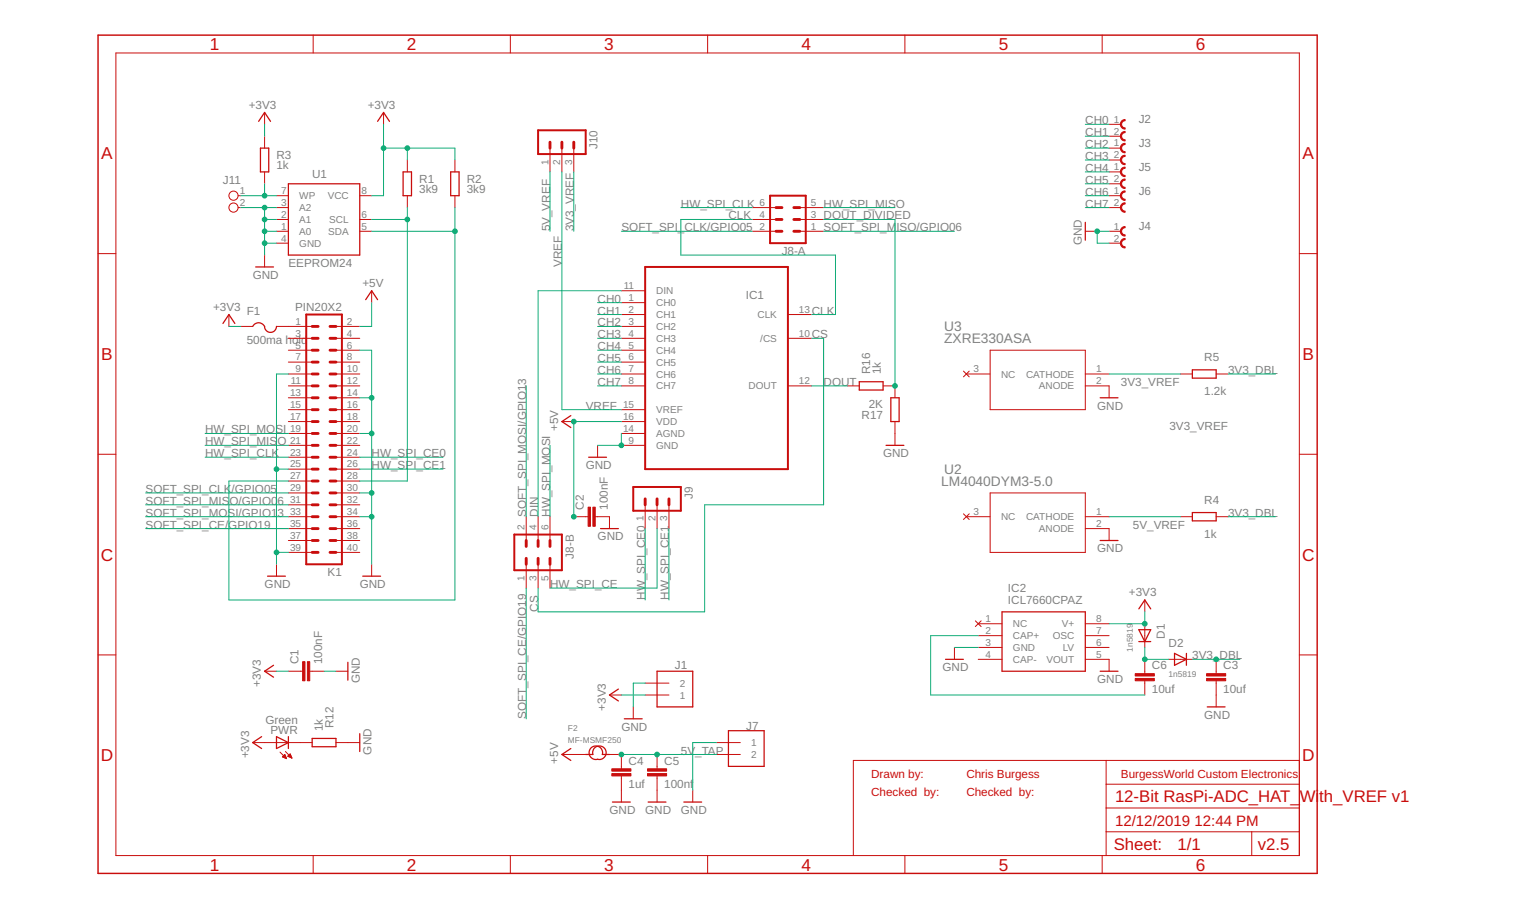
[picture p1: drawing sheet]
<svg xmlns="http://www.w3.org/2000/svg" width="356mm" height="216mm" viewBox="0 0 356 216" stroke-linecap="round" stroke-linejoin="round" font-family="sans-serif">
<path d="M126.4 30.6h11.2v5.6h-11.2zM180.9 46h8.4v11.1h-8.4zM71.9 73.9h8.4v58.7h-8.4zM151.5 62.7h33.6v47.5h-33.6zM148.7 114.4h11.2v5.6h-11.2zM120.8 125.6h11.2v8.4h-11.2z" fill="none" stroke="#c90d0c" stroke-width=".47"/>
<g fill="none" stroke="#c90d0c" stroke-width=".68">
<path d="M129.2 33.4v1.4M132 33.4v1.4M134.8 33.4v1.4M182.3 48.8h1.4M182.3 51.6h1.4M182.3 54.3h1.4M186.5 48.8h1.4M186.5 51.6h1.4M186.5 54.3h1.4M73.3 79.5h1.4M73.3 76.7h1.4M77.5 79.5h1.4"/>
<path d="M77.5 76.7h1.4M73.3 82.3h1.4M73.3 87.9h1.4M73.3 85.1h1.4M73.3 96.2h1.4M73.3 93.5h1.4M73.3 90.7h1.4M73.3 99h1.4M77.5 82.3h1.4M77.5 87.9h1.4M77.5 85.1h1.4M77.5 96.2h1.4"/>
<path d="M77.5 93.5h1.4M77.5 90.7h1.4M77.5 99h1.4M73.3 101.8h1.4M73.3 110.2h1.4M73.3 107.4h1.4M73.3 104.6h1.4M73.3 115.8h1.4M73.3 113h1.4M73.3 118.6h1.4M77.5 101.8h1.4M77.5 110.2h1.4"/>
<path d="M77.5 107.4h1.4M77.5 104.6h1.4M77.5 115.8h1.4M77.5 113h1.4M77.5 118.6h1.4M151.5 117.2v1.4M154.3 117.2v1.4M157.1 117.2v1.4M73.3 121.4h1.4M73.3 124.2h1.4M73.3 127h1.4M73.3 129.8h1.4"/>
<path d="M77.5 121.4h1.4M77.5 124.2h1.4M77.5 127h1.4M77.5 129.8h1.4M123.6 127v1.4M123.6 131.2v1.4M126.4 127v1.4M126.4 131.2v1.4M129.2 127v1.4M129.2 131.2v1.4"/>
</g>
<g fill="none" stroke="#c90d0c" stroke-width=".23">
<path d="M27.2 12.4h278v188.6h-278zM73.6 8.3v4.1M119.9 8.3v4.1M166.2 8.3v4.1M212.5 8.3v4.1M258.9 8.3v4.1M62.1 26.4v2.8M62.1 32v2.8M90.1 26.4v2.8M95.7 37.6v2.8M106.8 37.6v2.8M129.2 34.8v5.6"/>
<path d="M132 34.8v5.6M134.8 34.8v5.6M260.5 29.2h2.8M260.5 32h2.8M260.5 34.8h2.8M260.5 37.6h2.8M23 59.6h4.2M55.9 46h.7M55.9 48.8h.7M62.1 40.4v2.8M62.1 59.9v2.8M64.9 46h2.8"/>
<path d="M64.9 57.1h2.8M64.9 51.6h2.8M64.9 54.3h2.8M64.9 48.8h2.8M84.5 46h2.8M84.5 51.6h2.8M84.5 54.3h2.8M95.7 46v2.8M106.8 46v2.8M176.7 51.6h5.6M176.7 54.3h5.6M176.7 48.8h5.6"/>
<path d="M187.9 51.6h5.5M187.9 54.3h5.5M187.9 48.8h5.5M254.9 54.3h2.8M260.5 46h2.8M260.5 57.1h2.8M260.5 54.3h2.8M260.5 48.8h2.8M260.5 40.4h2.8M260.5 43.2h2.8M305.2 59.6h4.2M53.8 73.9v2.8"/>
<path d="M56.6 76.7h2.8M64.9 76.7h8.4M67.7 79.5h5.6M78.9 76.7h5.6M78.9 79.5h5.6M87.3 68.3v2.8M145.9 76.7h5.6M145.9 79.5h5.6M145.9 68.3h5.6M145.9 71.1h5.6M145.9 73.9h5.6M185.1 79.5h5.5"/>
<path d="M185.1 73.9h5.5M67.7 82.3h5.6M67.7 85.1h5.6M67.7 87.9h5.6M67.7 90.7h5.6M67.7 93.5h5.6M67.7 96.2h5.6M67.7 99h5.6M78.9 82.3h5.6M78.9 85.1h5.6M78.9 87.9h5.6M78.9 90.7h5.6"/>
<path d="M78.9 93.5h5.6M78.9 96.2h5.6M78.9 99h5.6M132 99h2.8M145.9 82.3h5.6M145.9 85.1h5.6M145.9 87.9h5.6M145.9 90.7h5.6M145.9 96.2h5.6M145.9 99h5.6M185.1 90.7h5.5M199 90.7h2.8"/>
<path d="M207.4 90.7h2.8v2.8M210.2 99v5.6M226.3 87.2l1.3 1.3M227 87.9h5.6M227.6 87.2l-1.3 1.3M232.6 82.3h22.3v13.9h-22.3zM254.9 87.9h5.6M254.9 90.7h5.6v2.8M277.3 87.9h2.8M285.6 87.9h2.8M23 106.7h4.2M67.7 101.8h5.6"/>
<path d="M67.7 104.6h5.6M67.7 107.4h5.6M67.7 110.2h5.6M67.7 113h5.6M67.7 115.8h5.6M67.7 118.6h5.6M78.9 101.8h5.6M78.9 104.6h5.6M78.9 107.4h5.6M78.9 110.2h5.6M78.9 113h5.6M78.9 115.8h5.6"/>
<path d="M78.9 118.6h5.6M140.4 104.6v2.8M145.9 101.8h5.6M145.9 104.6h5.6M151.5 118.6v5.6M154.3 118.6v5.6M157.1 118.6v5.6M232.6 115.8h22.3v14h-22.3zM305.2 106.7h4.2M64.9 132.6v2.8M67.7 121.4h5.6M67.7 124.2h5.6"/>
<path d="M67.7 127h5.6M67.7 129.8h5.6M78.9 121.4h5.6M78.9 124.2h5.6M78.9 127h5.6M78.9 129.8h5.6M87.3 132.6v2.8M123.6 121.4v5.6M123.6 132.6v5.6M126.4 121.4v5.6M126.4 132.6v5.6M129.2 121.4v5.6"/>
<path d="M129.2 132.6v5.6M134.8 121.4h3.3M139.8 121.4h3.4v2.8M226.3 120.7l1.3 1.3M227 121.4h5.6M227.6 120.7l-1.3 1.3M254.9 121.4h5.6M254.9 124.2h5.6v2.8M277.3 121.4h2.8M285.6 121.4h2.8M23 153.9h4.2M62.1 157.7h2.8"/>
<path d="M67.7 157.7h3.4M72.7 157.7h3.4M78.9 157.7h2.8M224.2 152.1v2.8M229.1 145.9l1.3 1.3M229.8 146.5h5.6M229.8 149.3h5.6M229.8 152.1h5.6M229.8 154.9h5.6M230.4 145.9l-1.3 1.3M254.9 146.5h5.6M254.9 149.3h5.6"/>
<path d="M254.9 152.1h5.6M254.9 154.9h5.6v2.8M268.9 140.9v2.8M268.9 146.5v5.6M268.9 154.9v3.4M268.9 159.9v3.4M274.5 154.9h5.6M285.6 154.9v3.4M285.6 159.9v6.2M305.2 153.9h4.2M59.4 174.5h13.9M65.8 176.7l1.5 1.5"/>
<path d="M66.4 177.8h.7M66.5 177.9h.7M66.5 177.6h.6M66.7 177.5h.3M66.8 177.4h.1M66.8 178h.4M66.9 177.2l.4 1-1-.4zM67 176.6l1.6 1.5M67.1 178.2h.2M67.6 177.7l.6-.6 .4 1zM67.6 177.6h.8M67.8 177.8h.6"/>
<path d="M67.8 177.5h.5M67.9 177.4h.3M68.1 177.2h.1M68.1 177.9h.4M68.4 178h.1M78.9 174.5h5.6M132 177.2h5.6M143.2 177.2h2.7v3.4M143.2 163.3h2.7M148.7 166.1v2.8M151.5 163.3h5.6M151.5 160.5h5.6"/>
<path d="M154.3 177.2v3.4M168.3 177.2h5.6M168.3 174.5h5.6M259.8 178.6v22.4M305.2 178.6h-104.8v22.4M145.9 182.3v6.1M154.3 182.3v6.1M162.7 185.6v2.8M259.8 195.4h45.4M259.8 189.8h45.4M259.8 184.2h45.4M294 195.4v5.6"/>
<path d="M73.6 201v4.2M119.9 201v4.2M166.2 201v4.2M212.5 201v4.2M258.9 201v4.2"/>
<circle cx="54.8" cy="46" r="1.08"/>
<circle cx="54.8" cy="48.8" r="1.08"/>
</g>
<g fill="none" stroke="#c90d0c" stroke-width=".3">
<path d="M60.7 28.5l1.4-2.1 1.4 2.1M61.2 34.8h1.9v5.6h-1.9zM88.7 28.5l1.4-2.1 1.4 2.1M67.7 43.2h16.8v16.7h-16.8zM94.7 40.4h1.9v5.6h-1.9zM105.9 40.4h1.9v5.6h-1.9zM254.9 52.2v4.2M52.4 76l1.4-2.1 1.4 2.1M59.4 76.7a1.54 1.54 0 0 1 1.7-.8 1.54 1.54 0 0 1 1.2 1.4 1.4 1.4 0 0 0 1.6 .8 1.4 1.4 0 0 0 1-1.4M60 62.7h4.2M85.9 70.4l1.4-2.1 1.4 2.1M134.1 97.6l-2.1 1.4 2.1 1.4"/>
<path d="M201.8 89.7h5.6v1.9h-5.6zM209.2 93.5h2v5.5h-2zM258.4 93.5h4.2M280.1 86.9h5.5v1.9h-5.5zM138.3 107.4h4.2M208.1 104.6h4.2M62.8 135.4h4.2M85.2 135.4h4.2M141.1 124.2h4.1M258.4 127h4.2M280.1 120.4h5.5v2h-5.5zM64.2 156.3l-2.1 1.4 2.1 1.4"/>
<path d="M81.7 155.6v4.2M154.3 157.7h8.4v8.4h-8.4zM222.1 154.9h4.2M235.4 143.7h19.5v14h-19.5zM258.4 157.7h4.2M267.5 147.9h2.8l-1.4 2.8zM267.5 150.7h2.8M267.5 143l1.4-2.1 1.4 2.1M275.9 153.5l2.8 1.4-2.8 1.4zM278.7 153.5v2.8M61.4 173.1l-2 1.4 2 1.4M64.9 173.1l2.8 1.4-2.8 1.4z"/>
<path d="M67.7 173.1v2.8M73.3 173.5h5.6v1.9h-5.6zM84.5 172.4v4.2M134.1 175.9l-2.1 1.3 2.1 1.4M137.6 177.2h1.7a1.59 1.59 0 0 1 1.4-1.9 1.59 1.59 0 0 1 1.7 1.7 1.59 1.59 0 0 1-2 1.4 1.59 1.59 0 0 1-2-1.4 1.59 1.59 0 0 1 1.7-1.8 1.59 1.59 0 0 1 1.4 2h1.7M145.2 161.9l-2 1.4 2 1.4M146.6 168.9h4.2M171.1 171.7h8.4v8.3h-8.4zM283.5 166.1h4.2M143.8 188.4h4.2M152.2 188.4h4.2M160.6 188.4h4.2"/>
</g>
<g fill="#c90d0c" stroke="#c90d0c" stroke-width=".23">
<path d="M72.2 155.4h.5v4.5h-.5z"/>
<path d="M71.1 155.4h.5v4.5h-.5z"/>
<path d="M139.3 119.1h.5v4.5h-.5z"/>
<path d="M138.1 119.1h.6v4.5h-.6z"/>
<path d="M143.7 181.7h4.5v.6h-4.5z"/>
<path d="M143.7 180.6h4.5v.6h-4.5z"/>
<path d="M152.1 181.7h4.5v.6h-4.5z"/>
<path d="M152.1 180.6h4.5v.6h-4.5z"/>
<path d="M283.4 159.4h4.5v.5h-4.5z"/>
<path d="M283.4 158.3h4.5v.5h-4.5z"/>
<path d="M266.6 159.4h4.5v.5h-4.5z"/>
<path d="M266.6 158.3h4.5v.5h-4.5z"/>
</g>
<g fill="#c90d0c" stroke="#c90d0c" stroke-width=".23">
<path d="M263.6 28.3l.7-.2v.3a.84 .84 0 0 0-.9 .8 .84 .84 0 0 0 .9 .8v.3a1.14 1.14 0 0 1-1.1-.7 1.14 1.14 0 0 1 .4-1.3z" fill-rule="evenodd"/>
<path d="M263.6 31.1l.7-.2v.3a.84 .84 0 0 0-.9 .8 .84 .84 0 0 0 .9 .8v.3a1.12 1.12 0 0 1-1.1-.8 1.12 1.12 0 0 1 .4-1.2z" fill-rule="evenodd"/>
<path d="M263.6 33.9l.7-.2v.3a.84 .84 0 0 0-.9 .8 .84 .84 0 0 0 .9 .8v.3a1.12 1.12 0 0 1-1.1-.8 1.12 1.12 0 0 1 .4-1.2z" fill-rule="evenodd"/>
<path d="M263.6 36.7l.7-.2v.2a.84 .84 0 0 0-.9 .9 .84 .84 0 0 0 .9 .8v.3a1.12 1.12 0 0 1-1.1-.8 1.12 1.12 0 0 1 .4-1.2z" fill-rule="evenodd"/>
<path d="M263.6 53.4l.7-.2v.3a.84 .84 0 0 0-.9 .8 .84 .84 0 0 0 .9 .9v.3a1.12 1.12 0 0 1-1.1-.8 1.12 1.12 0 0 1 .4-1.3z" fill-rule="evenodd"/>
<path d="M263.6 56.2l.7-.2v.3a.84 .84 0 0 0-.9 .8 .84 .84 0 0 0 .9 .9v.3a1.12 1.12 0 0 1-1.1-.8 1.12 1.12 0 0 1 .4-1.3z" fill-rule="evenodd"/>
<path d="M263.6 39.5l.7-.2v.2a.84 .84 0 0 0-.9 .9 .84 .84 0 0 0 .9 .8v.3a1.12 1.12 0 0 1-1.1-.8 1.12 1.12 0 0 1 .4-1.2z" fill-rule="evenodd"/>
<path d="M263.6 42.3l.7-.2v.2a.84 .84 0 0 0-.9 .9 .84 .84 0 0 0 .9 .8v.3a1.12 1.12 0 0 1-1.1-.8 1.12 1.12 0 0 1 .4-1.2z" fill-rule="evenodd"/>
<path d="M263.6 45.1l.7-.2v.2a.84 .84 0 0 0-.9 .9 .84 .84 0 0 0 .9 .8v.3a1.12 1.12 0 0 1-1.1-.8 1.12 1.12 0 0 1 .4-1.2z" fill-rule="evenodd"/>
<path d="M263.6 47.9l.7-.3v.3a.84 .84 0 0 0-.9 .9 .84 .84 0 0 0 .9 .8v.3a1.12 1.12 0 0 1-1.1-.8 1.12 1.12 0 0 1 .4-1.2z" fill-rule="evenodd"/>
</g>
<path d="M23 8.3h286.4v196.9h-286.4z" fill="none" stroke="#c90d0c" stroke-width=".34"/>
<g fill="none" stroke="#0dab76" stroke-width=".23">
<path d="M62.1 29.2v2.8M90.1 29.2v16.8h-2.8M90.1 34.8h16.7v2.8M95.7 34.8v2.8M254.9 34.8h5.6M254.9 29.2h5.6M254.9 32h5.6M254.9 37.6h5.6M56.6 48.8h8.3M56.6 46h8.3M62.1 43.2v2.8M62.1 48.8v11.1"/>
<path d="M62.1 57.1h2.8M62.1 54.3h2.8M62.1 51.6h2.8M87.3 54.3h19.5M87.3 51.6h8.4M95.7 48.8v64.2h-11.2M106.8 48.8v92.1h-53v-27.9h13.9M129.2 40.4v13.9M132 40.4v55.8h13.9M134.8 40.4v13.9M145.9 54.3h30.8M159.9 48.8h16.8"/>
<path d="M176.7 51.6h-16.8v8.3h36.3v14h-5.6M193.4 48.8h16.8M193.4 54.3h30.8M193.4 51.6h16.8v39.1M254.9 48.8h5.6M254.9 46h5.6M254.9 40.4h5.6M254.9 43.2h5.6M260.5 54.3h-2.8v2.8h2.8M53.8 76.7h2.8M87.3 71.1v5.6h-2.8M140.4 76.7h5.5"/>
<path d="M140.4 73.9h5.5M140.4 79.5h5.5M140.4 71.1h5.5M145.9 68.3h-19.5v53.1M190.6 79.5h2.8v39.1h-27.9v25.1h-39.1v-5.5M67.7 87.9h-2.8v44.7M84.5 82.3h2.8v50.3M84.5 93.5h2.8M123.6 90.7v30.7M140.4 87.9h5.5M140.4 82.3h5.5M140.4 90.7h5.5"/>
<path d="M140.4 85.1h5.5M145.9 99h-11.1v22.4M190.6 90.7h8.4M260.5 87.9h16.8M288.4 87.9h11.2M34.2 115.8h33.5M34.2 118.6h33.5M48.2 101.8h19.5M48.2 104.6h19.5M48.2 107.4h19.5M64.9 110.2h2.8M84.5 110.2h19.6"/>
<path d="M84.5 101.8h2.8M84.5 115.8h2.8M84.5 107.4h19.6M129.2 104.6v16.8M145.9 101.8v2.8h-5.5M34.2 121.4h33.5M34.2 124.2h33.5M64.9 129.8h2.8M84.5 121.4h2.8M123.6 138.2v30.7M151.5 124.2v16.7M154.3 124.2v14h-25.1"/>
<path d="M157.1 124.2v16.7M260.5 121.4h16.8M288.4 121.4h11.2M64.9 157.7h2.8M76.1 157.7h2.8M224.2 152.1h5.6M229.8 149.3h-11.2v14h50.3M268.9 143.7v2.8h-8.4M268.9 152.1v2.8h5.6M280.1 154.9h11.1M145.9 163.3h5.6M145.9 177.2h22.4"/>
<path d="M151.5 160.5h-2.8v5.6M168.3 174.5h-5.6v11.1"/>
</g>
<g fill="#0dab76" stroke="#0dab76" stroke-width=".23">
<circle cx="62.1" cy="57.1" r=".55"/>
<circle cx="62.1" cy="54.3" r=".55"/>
<circle cx="62.1" cy="51.6" r=".55"/>
<circle cx="62.1" cy="48.8" r=".55"/>
<circle cx="64.9" cy="110.2" r=".55"/>
<circle cx="64.9" cy="129.8" r=".55"/>
<circle cx="87.3" cy="93.5" r=".55"/>
<circle cx="87.3" cy="101.8" r=".55"/>
<circle cx="87.3" cy="115.8" r=".55"/>
<circle cx="87.3" cy="121.4" r=".55"/>
<circle cx="145.9" cy="104.6" r=".55"/>
<circle cx="257.7" cy="54.3" r=".55"/>
<circle cx="90.1" cy="34.8" r=".55"/>
<circle cx="95.7" cy="34.8" r=".55"/>
<circle cx="268.9" cy="146.5" r=".55"/>
<circle cx="95.7" cy="51.6" r=".55"/>
<circle cx="106.8" cy="54.3" r=".55"/>
<circle cx="62.1" cy="46" r=".55"/>
<circle cx="134.8" cy="121.4" r=".55"/>
<circle cx="134.8" cy="99" r=".55"/>
<circle cx="210.2" cy="90.7" r=".55"/>
<circle cx="145.9" cy="177.2" r=".55"/>
<circle cx="154.3" cy="177.2" r=".55"/>
<circle cx="268.9" cy="154.9" r=".55"/>
<circle cx="285.6" cy="154.9" r=".55"/>
</g>
<g font-size="4" fill="#c90d0c">
<text x="49.3" y="11.8">1</text>
<text x="95.6" y="11.8">2</text>
<text x="141.9" y="11.8">3</text>
<text x="188.2" y="11.8">4</text>
<text x="234.6" y="11.8">5</text>
<text x="280.9" y="11.8">6</text>
<text x="23.8" y="37.5">A</text>
<text x="306" y="37.5">A</text>
<text x="23.8" y="84.6">B</text>
<text x="306" y="84.6">B</text>
<text x="23.7" y="131.7">C</text>
<text x="305.8" y="131.7">C</text>
<text x="23.7" y="178.9">D</text>
<text x="305.8" y="178.9">D</text>
<text x="49.3" y="204.5">1</text>
<text x="95.6" y="204.5">2</text>
<text x="141.9" y="204.5">3</text>
<text x="188.2" y="204.5">4</text>
<text x="234.6" y="204.5">5</text>
<text x="280.9" y="204.5">6</text>
</g>
<g font-size="3.9" fill="#c90d0c">
<text x="261.9" y="188.4">12-Bit RasPi-ADC_HAT_</text>
<text x="305.3" y="188.4">Wi</text>
<text x="309.9" y="188.4">th_VREF v1</text>
<text x="261.6" y="199.7">Sheet:</text>
<text x="276.6" y="199.6">1/1</text>
<text x="295.4" y="199.6">v2.5</text>
</g>
<g font-size="3.5" fill="#c90d0c">
<text x="261.9" y="194">12/12/2019</text>
<text x="280.6" y="194">12:44 PM</text>
</g>
<g font-size="3.2" fill="#808080">
<text x="221.8" y="77.8">U3</text>
<text x="221.8" y="80.6">ZXRE330ASA</text>
<text x="221.8" y="111.4">U2</text>
<text x="221.1" y="114.2">LM4040DYM3-5.0</text>
</g>
<g font-size="2.8" fill="#808080">
<text x="58.4" y="25.6">+3V3</text>
<text x="86.4" y="25.6">+3V3</text>
<text x="254.9" y="29.2">CH0</text>
<text x="267.5" y="28.9">J2</text>
<text x="140.4" y="35" transform="rotate(-90 140.4 35)">J10</text>
<text x="254.9" y="32">CH1</text>
<text x="254.9" y="34.8">CH2</text>
<text x="267.5" y="34.5">J3</text>
<text x="64.9" y="39.8">1k</text>
<text x="64.9" y="37.3">R3</text>
<text x="73.3" y="41.8">U1</text>
<text x="254.9" y="37.6">CH3</text>
<text x="254.9" y="40.4">CH4</text>
<text x="267.5" y="40.1">J5</text>
<text x="52.4" y="43.2">J11</text>
<text x="98.5" y="45.4">3k9</text>
<text x="98.5" y="42.9">R1</text>
<text x="109.6" y="45.4">3k9</text>
<text x="109.6" y="42.9">R2</text>
<text x="254.9" y="43.2">CH5</text>
<text x="254.9" y="46">CH6</text>
<text x="267.5" y="45.7">J6</text>
<text x="159.9" y="48.8">HW_SPI_CLK</text>
<text x="171.1" y="51.6">CLK</text>
<text x="193.4" y="48.8">HW_SPI_MISO</text>
<text x="193.4" y="51.6">DOUT_DIVIDED</text>
<text x="254.9" y="48.8">CH7</text>
<text x="129.2" y="54.3" transform="rotate(-90 129.2 54.3)">5V_VREF</text>
<text x="134.8" y="54.3" transform="rotate(-90 134.8 54.3)">3V3_VREF</text>
<text x="146" y="54.3">SOFT_SPI_CLK/GPIO05</text>
<text x="183.6" y="59.9">J8-A</text>
<text x="193.4" y="54.3">SOFT_SPI_M</text>
<text x="210.5" y="54.3">ISO/GPIO06</text>
<text x="254.1" y="57.7" transform="rotate(-90 254.1 57.7)">GND</text>
<text x="267.5" y="54.1">J4</text>
<text x="59.3" y="65.5">GND</text>
<text x="67.7" y="62.7">EEPROM24</text>
<text x="132" y="62.7" transform="rotate(-90 132 62.7)">VREF</text>
<text x="85.1" y="67.5">+5V</text>
<text x="140.4" y="71.1">CH0</text>
<text x="175.2" y="70.3">IC1</text>
<text x="50.1" y="73.1">+3V3</text>
<text x="58" y="73.9">F1</text>
<text x="69.3" y="73.1">PIN20X2</text>
<text x="140.4" y="73.9">CH1</text>
<text x="140.4" y="76.7">CH2</text>
<text x="190.6" y="73.9">CLK</text>
<text x="58" y="80.9">500ma hold</text>
<text x="140.4" y="79.5">CH3</text>
<text x="140.4" y="82.3">CH4</text>
<text x="190.6" y="79.5">CS</text>
<text x="140.4" y="85.1">CH5</text>
<text x="140.4" y="87.9">CH6</text>
<text x="204.4" y="87.9" transform="rotate(-90 204.4 87.9)">R16</text>
<text x="206.9" y="87.9" transform="rotate(-90 206.9 87.9)">1k</text>
<text x="282.8" y="84.8">R5</text>
<text x="288.4" y="87.9">3V3_DBL</text>
<text x="140.4" y="90.7">CH7</text>
<text x="193.4" y="90.7">DOUT</text>
<text x="204" y="96">2K</text>
<text x="263.3" y="90.7">3V3_VREF</text>
<text x="282.8" y="92.9">1.2k</text>
<text x="48.2" y="101.8">HW_SPI_MOSI</text>
<text x="131.1" y="101.2" transform="rotate(-90 131.1 101.2)">+5V</text>
<text x="137.6" y="96.2">VREF</text>
<text x="202.4" y="98.4">R17</text>
<text x="257.7" y="96.2">GND</text>
<text x="274.7" y="101">3V3_VREF</text>
<text x="48.2" y="107.4">HW_SPI_CLK</text>
<text x="48.2" y="104.6">HW_SPI_MIS</text>
<text x="65.1" y="104.6">O</text>
<text x="87.3" y="107.4">HW_SPI_CE0</text>
<text x="207.4" y="107.4">GND</text>
<text x="87.3" y="110.2">HW_SPI_CE1</text>
<text x="137.6" y="110.2">GND</text>
<text x="34.2" y="115.8">SOFT_SPI_CLK</text>
<text x="34.2" y="118.6">SOFT_SPI_MIS</text>
<text x="53.9" y="118.6">O/GPIO0</text>
<text x="54.4" y="115.8">/GPIO05</text>
<text x="65.2" y="118.6">6</text>
<text x="137.2" y="119.7" transform="rotate(-90 137.2 119.7)">C2</text>
<text x="142.7" y="119.7" transform="rotate(-90 142.7 119.7)">100nF</text>
<text x="162.7" y="117.3" transform="rotate(-90 162.7 117.3)">J9</text>
<text x="282.8" y="118.3">R4</text>
<text x="34.2" y="124.2">SOFT_SPI_CE/GPIO19</text>
<text x="34.2" y="121.4">SOFT_SPI_MOSI/GPIO1</text>
<text x="65.2" y="121.4">3</text>
<text x="123.6" y="121.4" transform="rotate(-90 123.6 121.4)">SOFT_SPI_MOSI/GPIO13</text>
<text x="126.4" y="121.4" transform="rotate(-90 126.4 121.4)">DIN</text>
<text x="129.2" y="121.4" transform="rotate(-90 129.2 121.4)">HW_SPI_MOSI</text>
<text x="266.1" y="124.2">5V_VREF</text>
<text x="288.4" y="121.4">3V3_DBL</text>
<text x="134.8" y="131.2" transform="rotate(-90 134.8 131.2)">J8-B</text>
<text x="140.4" y="127">GND</text>
<text x="257.7" y="129.8">GND</text>
<text x="282.8" y="126.4">1k</text>
<text x="76.9" y="135.3">K1</text>
<text x="62.1" y="138.1">GND</text>
<text x="84.5" y="138.1">GND</text>
<text x="126.4" y="143.7" transform="rotate(-90 126.4 143.7)">CS</text>
<text x="129.2" y="138.1">HW_SPI_CE</text>
<text x="151.5" y="140.9" transform="rotate(-90 151.5 140.9)">HW_SPI_CE0</text>
<text x="157.1" y="140.9" transform="rotate(-90 157.1 140.9)">HW_SPI_CE1</text>
<text x="236.7" y="141.9">ICL7660CPAZ</text>
<text x="236.7" y="139.1">IC2</text>
<text x="265.2" y="140.1">+3V3</text>
<text x="273.6" y="150" transform="rotate(-90 273.6 150)">D1</text>
<text x="274.5" y="152.1">D2</text>
<text x="280" y="154.9">3V3_DBL</text>
<text x="61.3" y="161.4" transform="rotate(-90 61.3 161.4)">+3V3</text>
<text x="70.1" y="156" transform="rotate(-90 70.1 156)">C1</text>
<text x="75.7" y="156" transform="rotate(-90 75.7 156)">100nF</text>
<text x="84.5" y="160.5" transform="rotate(-90 84.5 160.5)">GND</text>
<text x="158.5" y="157.1">J1</text>
<text x="221.4" y="157.7">GND</text>
<text x="257.7" y="160.5">GND</text>
<text x="270.5" y="157.3">C6</text>
<text x="287.3" y="157.3">C3</text>
<text x="142.3" y="167" transform="rotate(-90 142.3 167)">+3V3</text>
<text x="270.5" y="162.9">10uf</text>
<text x="287.3" y="162.9">10uf</text>
<text x="62.3" y="170.1">Green</text>
<text x="63.5" y="172.5">PWR</text>
<text x="75.8" y="171.8" transform="rotate(-90 75.8 171.8)">1k</text>
<text x="78.3" y="171.1" transform="rotate(-90 78.3 171.1)">R12</text>
<text x="123.6" y="168.9" transform="rotate(-90 123.6 168.9)">SOFT_SPI_CE/GPIO19</text>
<text x="146" y="171.7">GND</text>
<text x="175.3" y="171.4">J7</text>
<text x="282.8" y="168.9">GND</text>
<text x="58.5" y="178.2" transform="rotate(-90 58.5 178.2)">+3V3</text>
<text x="87.3" y="177.3" transform="rotate(-90 87.3 177.3)">GND</text>
<text x="131.1" y="179.4" transform="rotate(-90 131.1 179.4)">+5V</text>
<text x="147.6" y="179.6">C4</text>
<text x="156" y="179.6">C5</text>
<text x="159.9" y="177.3">5V</text>
<text x="163.3" y="177.3">_TAP</text>
<text x="147.6" y="185.2">1uf</text>
<text x="156" y="185.2">100nf</text>
<text x="143.2" y="191.2">GND</text>
<text x="151.5" y="191.2">GND</text>
<text x="159.9" y="191.2">GND</text>
</g>
<g font-size="2.8" fill="#c90d0c">
<text x="204.6" y="182.8">Drawn by:</text>
<text x="227" y="182.8">Chris Burgess</text>
<text x="263.3" y="182.8">BurgessWorld Custom Electronics</text>
<text x="204.6" y="187">Checked by:</text>
<text x="227" y="187">Checked by:</text>
</g>
<g font-size="2.3" fill="#808080">
<text x="261.6" y="28.8">1</text>
<text x="261.6" y="31.6">2</text>
<text x="261.6" y="34.4">1</text>
<text x="128.8" y="38.7" transform="rotate(-90 128.8 38.7)">1</text>
<text x="131.6" y="38.7" transform="rotate(-90 131.6 38.7)">2</text>
<text x="134.4" y="38.7" transform="rotate(-90 134.4 38.7)">3</text>
<text x="261.6" y="37.2">2</text>
<text x="261.6" y="40">1</text>
<text x="56.3" y="45.6">1</text>
<text x="66" y="45.6">7</text>
<text x="70.3" y="46.8">WP</text>
<text x="77" y="46.8">VCC</text>
<text x="84.9" y="45.6">8</text>
<text x="261.6" y="42.8">2</text>
<text x="261.6" y="45.6">1</text>
<text x="56.3" y="48.4">2</text>
<text x="66" y="54">1</text>
<text x="66" y="51.2">2</text>
<text x="66" y="48.4">3</text>
<text x="70.3" y="52.4">A1</text>
<text x="70.3" y="49.6">A2</text>
<text x="77.3" y="52.4">SCL</text>
<text x="84.9" y="51.2">6</text>
<text x="84.9" y="54">5</text>
<text x="178.4" y="54">2</text>
<text x="178.4" y="51.2">4</text>
<text x="178.4" y="48.4">6</text>
<text x="190.4" y="54">1</text>
<text x="190.4" y="51.2">3</text>
<text x="190.4" y="48.4">5</text>
<text x="261.6" y="54">1</text>
<text x="261.6" y="48.4">2</text>
<text x="66" y="56.7">4</text>
<text x="70.3" y="58">GND</text>
<text x="70.3" y="55.2">A0</text>
<text x="77.1" y="55.2">SDA</text>
<text x="261.6" y="56.7">2</text>
<text x="146.5" y="67.9">11</text>
<text x="147.7" y="70.7">1</text>
<text x="154.1" y="69.1">DIN</text>
<text x="154.1" y="71.9">CH0</text>
<text x="69.4" y="76.3">1</text>
<text x="81.5" y="76.3">2</text>
<text x="147.7" y="73.5">2</text>
<text x="147.7" y="76.3">3</text>
<text x="154.1" y="74.7">CH1</text>
<text x="154.1" y="77.5">CH2</text>
<text x="177.9" y="74.7">CLK</text>
<text x="187.6" y="73.5">13</text>
<text x="69.4" y="79.1">3</text>
<text x="69.4" y="81.9">5</text>
<text x="81.5" y="79.1">4</text>
<text x="81.5" y="81.9">6</text>
<text x="147.7" y="79.1">4</text>
<text x="147.7" y="81.9">5</text>
<text x="154.1" y="80.3">CH3</text>
<text x="154.1" y="83.1">CH4</text>
<text x="178.6" y="80.3">/CS</text>
<text x="187.6" y="79.1">10</text>
<text x="69.4" y="84.7">7</text>
<text x="69.4" y="87.5">9</text>
<text x="81.5" y="84.7">8</text>
<text x="81.5" y="87.5">10</text>
<text x="147.7" y="84.7">6</text>
<text x="147.7" y="87.5">7</text>
<text x="154.1" y="85.9">CH5</text>
<text x="154.1" y="88.7">CH6</text>
<text x="228.7" y="87.5">3</text>
<text x="235.1" y="88.7">NC</text>
<text x="241" y="88.7">CATHODE</text>
<text x="257.5" y="87.5">1</text>
<text x="68.1" y="93.1">13</text>
<text x="68.1" y="95.9">15</text>
<text x="68.3" y="90.3">11</text>
<text x="81.5" y="90.3">12</text>
<text x="81.5" y="93.1">14</text>
<text x="81.5" y="95.9">16</text>
<text x="146.3" y="95.9">15</text>
<text x="147.7" y="90.3">8</text>
<text x="154.1" y="91.5">CH7</text>
<text x="175.8" y="91.5">DOUT</text>
<text x="187.6" y="90.3">12</text>
<text x="244" y="91.5">ANODE</text>
<text x="257.5" y="90.3">2</text>
<text x="68.1" y="98.6">17</text>
<text x="68.1" y="101.4">19</text>
<text x="81.5" y="98.6">18</text>
<text x="81.5" y="101.4">20</text>
<text x="146.3" y="98.6">16</text>
<text x="146.3" y="101.4">14</text>
<text x="154.1" y="97.1">VREF</text>
<text x="154.1" y="99.9">VDD</text>
<text x="68.1" y="104.2">21</text>
<text x="68.1" y="107">23</text>
<text x="81.5" y="104.2">22</text>
<text x="81.5" y="107">24</text>
<text x="147.7" y="104.2">9</text>
<text x="154.1" y="102.7">AGND</text>
<text x="154.1" y="105.5">GND</text>
<text x="68.1" y="109.8">25</text>
<text x="68.1" y="112.6">27</text>
<text x="81.5" y="109.8">26</text>
<text x="81.5" y="112.6">28</text>
<text x="68.1" y="115.4">29</text>
<text x="68.1" y="118.2">31</text>
<text x="81.5" y="115.4">30</text>
<text x="81.5" y="118.2">32</text>
<text x="68.1" y="121">33</text>
<text x="68.1" y="123.8">35</text>
<text x="81.5" y="121">34</text>
<text x="81.5" y="123.8">36</text>
<text x="123.2" y="124.4" transform="rotate(-90 123.2 124.4)">2</text>
<text x="126" y="124.4" transform="rotate(-90 126 124.4)">4</text>
<text x="128.8" y="124.4" transform="rotate(-90 128.8 124.4)">6</text>
<text x="151.1" y="122.5" transform="rotate(-90 151.1 122.5)">1</text>
<text x="153.9" y="122.5" transform="rotate(-90 153.9 122.5)">2</text>
<text x="156.7" y="122.5" transform="rotate(-90 156.7 122.5)">3</text>
<text x="228.7" y="121">3</text>
<text x="235.1" y="122.2">NC</text>
<text x="241" y="122.2">CATHODE</text>
<text x="244" y="125">ANODE</text>
<text x="257.5" y="121">1</text>
<text x="257.5" y="123.8">2</text>
<text x="68.1" y="126.6">37</text>
<text x="68.1" y="129.4">39</text>
<text x="81.5" y="126.6">38</text>
<text x="81.5" y="129.4">40</text>
<text x="123.2" y="136.4" transform="rotate(-90 123.2 136.4)">1</text>
<text x="126" y="136.4" transform="rotate(-90 126 136.4)">3</text>
<text x="128.8" y="136.4" transform="rotate(-90 128.8 136.4)">5</text>
<text x="231.5" y="146.1">1</text>
<text x="231.5" y="148.9">2</text>
<text x="237.9" y="147.4">NC</text>
<text x="249.4" y="147.4">V+</text>
<text x="257.5" y="146.1">8</text>
<text x="257.5" y="148.9">7</text>
<text x="231.5" y="151.7">3</text>
<text x="231.5" y="154.5">4</text>
<text x="237.9" y="150.2">CAP+</text>
<text x="237.9" y="153">GND</text>
<text x="237.9" y="155.7">CAP-</text>
<text x="245.8" y="155.7">VOUT</text>
<text x="247.3" y="150.2">OSC</text>
<text x="249.6" y="152.9">LV</text>
<text x="257.5" y="151.7">6</text>
<text x="257.5" y="154.5">5</text>
<text x="159.7" y="161.3">2</text>
<text x="159.7" y="164.1">1</text>
<text x="176.5" y="175.3">1</text>
<text x="176.5" y="178.1">2</text>
</g>
<g font-size="2" fill="#808080">
<text x="266.1" y="153.1" transform="rotate(-90 266.1 153.1)">1n5819</text>
<text x="274.5" y="159.1">1n5819</text>
<text x="133.4" y="171.7">F2</text>
<text x="133.4" y="174.5">MF-MSMF250</text>
</g>
</svg>
